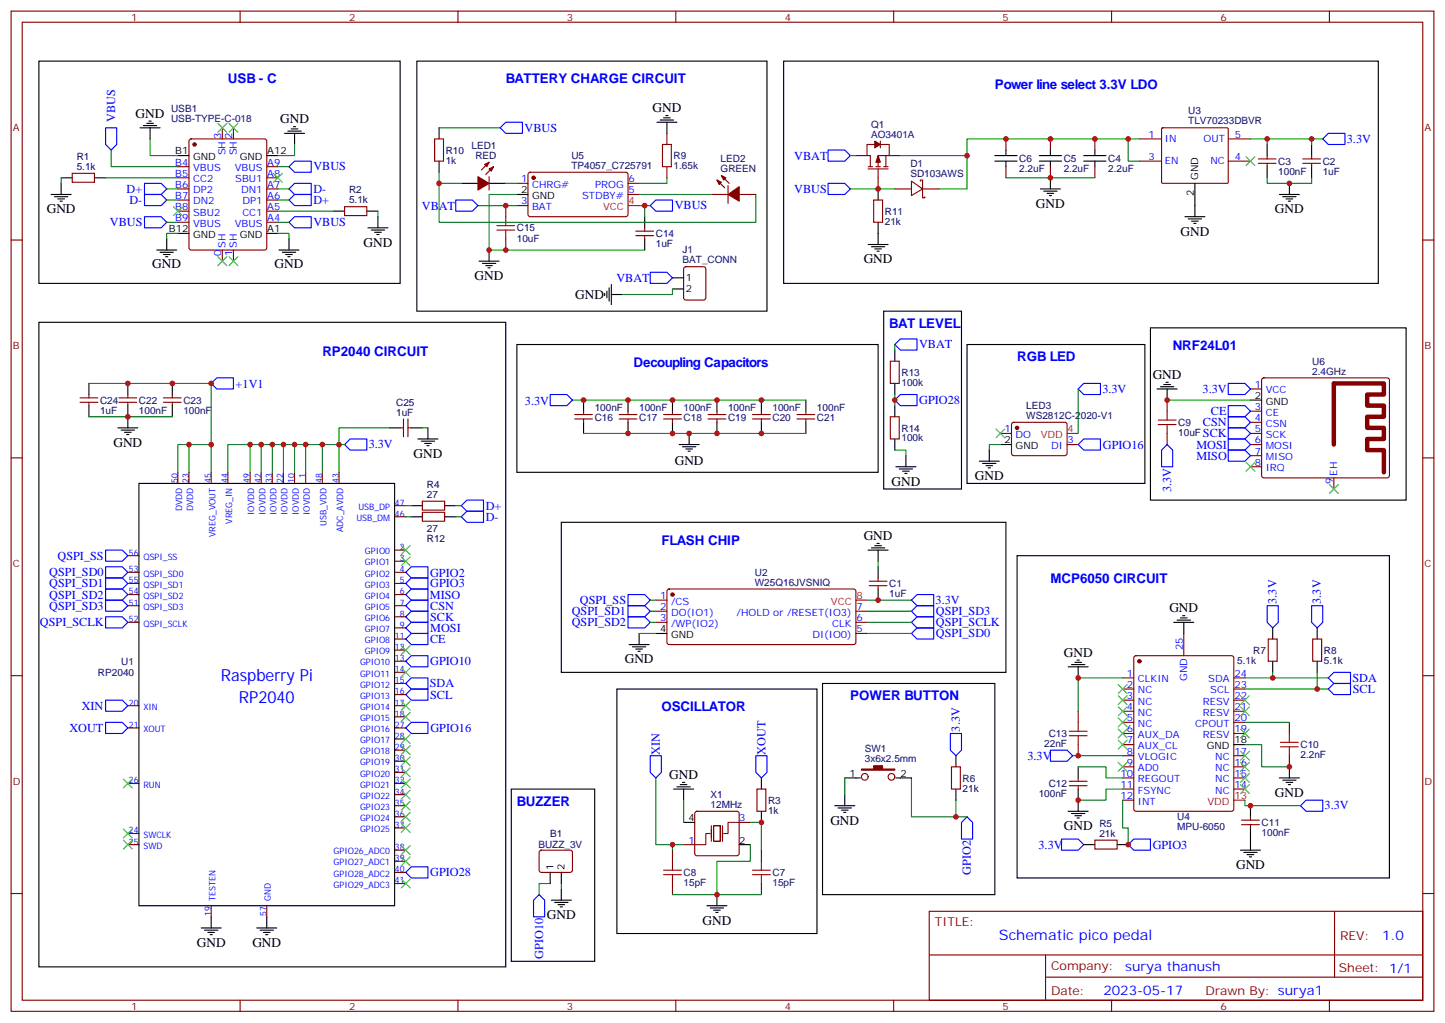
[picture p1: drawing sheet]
<svg xmlns="http://www.w3.org/2000/svg" width="459mm" height="325mm" viewBox="0 0 459 325" stroke-linecap="round" stroke-linejoin="round" font-family="sans-serif">
<g fill="none" stroke="#870000" stroke-width=".35">
<path d="M3.5 3.5h451.6v317.5h-451.6zM7.1 7.1h444.5v310.4h-444.5zM76.2 3.5v3.6M145.3 3.5v3.6M214.5 3.5v3.6M283.6 3.5v3.6M352.8 3.5v3.6M421.9 3.5v3.6M22.9 55h7.1v2.9h-7.1zM56.4 52.9h3.6M56.4 56.4h3.6M56.4 60h3.6"/>
<path d="M60.2 44.3l.5-.2h23.3l.5 .2 .2 .5v33.9l-.3 .5-.4 .2h-23.3l-.5-.3-.2-.4v-33.9zM70.6 40.6v3.5M74.1 40.6v3.5M84.7 52.9h3.5M84.7 56.4h3.5M84.7 60h3.5M137.9 44.1h2.9v7.1h-2.9zM155.2 51.5l-2.4 2.5M155.2 56.1v4.2M156.6 52.9l-2.4 2.5M164 58.2h3.6M167.8 54.9l.5-.2h30.6l.4 .7v13l-.7 .4-30.6-.1-.4-.6v-12.7z"/>
<path d="M199.3 58.2h3.5M211.7 42.3v3.6M211.7 52.9v3.5M227.5 57.1l2.5 2.5M229 55.7l2.4 2.5M231.1 58.9v5.7M271.6 49.4h3.6M275.5 52.9h1.4M275.5 53.6h6.4M277.6 45.9h-2.4v3.5h1v3.5M278 52.9h1.4M278.7 53.6v6.4"/>
<path d="M279.4 45.9h2.8v3.5M279.4 44.8v2.1M280.5 52.9h1.4M281.2 49.4v3.5M282.2 49.4h-3.5v3.5M282.2 49.4h3.6M284 60h5.3M289.3 57.5l3.5 2.5-3.5 2.1zM292.1 57.5v-.4h.7v2.9M292.8 60v2.8h.7v-.4M292.8 60h5.3M319.3 44.1v3.5"/>
<path d="M319.3 52.9v3.5M333.4 44.1v3.5M333.4 52.9v3.5M347.5 44.1v3.5M347.5 52.9v3.5M361.6 44.1h7.1M361.6 51.2h7.1M368.7 40.7l.3-.1h20.6l.2 .3v17.1l-.3 .2h-20.7l-.1-.3zM389.8 44.1h7.1M389.8 51.2h7.1M399.3 51.9h5.7M399.3 50.4h5.7"/>
<path d="M402.2 49.4v1M402.2 51.9v1M413.5 51.9h5.6M413.5 50.4h5.6M416.3 49.4v1M416.3 51.9v1M3.5 76.2h3.6M56.4 63.5h3.6M56.4 67h3.6M56.4 70.6h3.6M70.6 79.4v3.5M74.1 79.4v3.5"/>
<path d="M84.7 63.5h3.5M84.7 67h3.5M84.7 70.6h3.5M109.4 65.6h7v2.8h-7zM160.5 65.3v3.5M160.5 75.8v3.6M164 65.3h3.6M199.3 61.7h3.5M201.8 74.8h5.6M201.8 73.4h5.6M204.6 72.3v1.1M204.6 74.8v1"/>
<path d="M225.8 61.7h5.3M234.6 61.7h5.3M277.3 63.5h2.8v7.1h-2.8zM451.6 76.2h3.5M217.2 84.9l.5-.2h5.6l.7 .4v9.4l-.4 .7h-5.9l-.7-.4v-9.4zM282.6 114.7h2.8v7h-2.8zM25.4 127.7h5.6M25.4 126.3h5.6M28.2 125.2v1.1M28.2 127.7v1.1M37.7 127.7h5.7M37.7 126.3h5.7"/>
<path d="M40.6 125.2v1.1M40.6 127.7v1.1M51.9 127.7h5.6M51.9 126.3h5.6M54.7 125.2v1.1M54.7 127.7v1.1M127 135.8h1.1M128.1 133v5.6M129.5 133v5.6M129.5 135.8h1M182.4 131.6h5.6M182.4 133h5.6"/>
<path d="M185.2 130.5v1.1M185.2 133v1.1M196.5 131.6h5.6M196.5 133h5.6M199.3 130.5v1.1M199.3 133v1.1M210.6 131.6h5.7M210.6 133h5.7M213.4 130.5v1.1M213.4 133v1.1M224.7 131.6h5.7M224.7 133h5.7"/>
<path d="M227.5 130.5v1.1M227.5 133v1.1M238.8 131.6h5.7M238.8 133h5.7M241.7 130.5v1.1M241.7 133v1.1M252.9 131.6h5.7M252.9 133h5.7M255.8 130.5v1.1M255.8 133v1.1M282.6 132.3h2.8v7h-2.8zM317.5 137.6h3.5"/>
<path d="M321.3 134.3l.4-.2h16.5l.5 .7-.1 9.4-.6 .4h-16.5l-.5-.7v-9.1zM370.4 127v3.5M370.4 137.6v3.5M396.9 123.5h3.5M396.9 130.5h3.5M396.9 134.1h3.5M396.9 137.6h3.5M400.6 120.2l.5-.3h39.2l.5 .3 .2 .5v30.3l-.3 .5-.4 .2h-39.2l-.5-.2-.2-.5v-30.3zM3.5 145.3h3.6M56.4 149.9v3.6M60 149.9v3.6M67 149.9v3.6"/>
<path d="M72.3 149.9v3.6M79.4 149.9v3.6M82.9 149.9v3.6M86.4 149.9v3.6M90 149.9v3.6M93.5 149.9v3.6M97 149.9v3.6M102.3 149.9v3.6M107.6 149.9v3.6M134.1 159.1h7v2.8h-7zM338.7 141.1h3.5M396.9 141.1h3.5"/>
<path d="M396.9 144.6h3.5M396.9 148.2h3.5M423.3 151.7v3.5M451.6 145.3h3.5M40.6 176.4h3.5M125.2 160.5h3.6M125.2 164h3.6M125.2 178.2h3.6M125.2 174.6h3.6M134.1 162.6h7v2.9h-7zM40.6 192.3h3.5M40.6 188.7h3.5"/>
<path d="M40.6 185.2h3.5M40.6 181.7h3.5M40.6 197.6h3.5M125.2 199.3h3.6M125.2 195.8h3.6M125.2 192.3h3.6M125.2 188.7h3.6M125.2 185.2h3.6M125.2 181.7h3.6M208.1 197.6h3.6M208.1 190.5h3.6M208.1 194h3.6"/>
<path d="M211.9 187.2l.5-.2h58.8l.4 .7v16.5l-.7 .4-58.8-.1-.4-.6v-16.2zM271.6 197.6h3.6M271.6 194h3.6M275.9 185.9h5.6M275.9 184.5h5.6M278.7 183.4v1.1M278.7 185.9v1.1M3.5 214.5h3.6M125.2 217h3.6M125.2 213.4h3.6M125.2 209.9h3.6M125.2 206.4h3.6"/>
<path d="M125.2 202.8h3.6M271.6 201.1h3.6M356.3 215.2h3.5M356.3 218.7h3.5M360.1 208.3l.4-.2h30.4l.6 .5 .1 48.2-.5 .7h-30.6l-.6-.4-.1-48.3zM375.7 201.1v7M391.6 215.2h3.5M391.6 218.7h3.5M402.5 202.8h2.8v7.1h-2.8zM416.6 202.8h2.9v7.1h-2.9zM451.6 214.5h3.5M40.6 231.1h3.5"/>
<path d="M40.6 224h3.5M125.2 238.1h3.6M125.2 234.6h3.6M125.2 231.1h3.6M125.2 224h3.6M125.2 227.5h3.6M125.2 220.5h3.6M342.2 225.8v3.5M342.2 236.4v3.5M356.3 222.2h3.5M356.3 225.8h3.5M356.3 229.3h3.5"/>
<path d="M356.3 232.8h3.5M356.3 236.4h3.5M356.3 239.9h3.5M391.6 222.2h3.5M391.6 225.8h3.5M391.6 229.3h3.5M391.6 232.8h3.5M391.6 239.9h3.5M409.2 229.3v3.5M409.2 239.9v3.5M40.6 248.7h3.5M125.2 259.3h3.6"/>
<path d="M125.2 255.8h3.6M125.2 252.2h3.6M125.2 248.7h3.6M125.2 245.2h3.6M125.2 241.7h3.6M220.7 257.7l.5-.2h12.7l.5 .2 .2 .5v12.7l-.2 .5-.5 .2h-12.7l-.5-.2-.2-.5v-12.7zM240.2 250.5h2.9v7h-2.9zM302 243.4h2.8v7.1h-2.8zM339.4 249.4h5.6M339.4 248h5.6M342.2 246.9v1.1M342.2 249.4v1.1"/>
<path d="M356.3 243.4h3.5M356.3 246.9h3.5M356.3 250.5h3.5M356.3 254h3.5M391.6 243.4h3.5M391.6 246.9h3.5M391.6 250.5h3.5M396.9 259.3v1M40.6 268.1h3.5M40.6 264.6h3.5M125.2 276.9h3.6M125.2 273.4h3.6"/>
<path d="M125.2 269.9h3.6M125.2 262.8h3.6M171.3 270.1l.5-.2h9.4l.5 .7-.1 5.9-.6 .4h-9.5l-.4-.7v-5.6zM213.4 269.9v3.5M217 268.1h3.5M234.6 261.1h3.5M241.7 269.9v3.5M347.5 266.7h7v2.8h-7zM394.1 261.8h5.6M394.1 260.3h5.6M396.9 261.8v1M3.5 283.6h3.6"/>
<path d="M67 287.5v3.5M84.7 287.5v3.5M125.2 280.5h3.6M213.4 280.5v3.5M241.7 280.5v3.5M294.9 289.3h156.7v28.2h-156.7zM423.5 289.3l.1 20.9M451.6 283.6h3.5M76.2 317.5v3.5M145.3 317.5v3.5M214.5 317.5v3.5M283.6 317.5v3.5"/>
<path d="M295 303.1h156.4M331.8 310.2h119.6M331.8 303.1v14.1M352.8 317.5v3.5M421.9 317.5v3.5"/>
<circle cx="274.5" cy="246.6" r="1.06"/>
<circle cx="282.9" cy="246.6" r="1.06"/>
</g>
<g fill="none" stroke="#000" stroke-width=".35">
<path d="M12.3 19.4h114.7v70.6h-114.7zM132.3 19.4h111.1v79.4h-111.1zM248.7 19.4h188.7v70.6h-188.7zM45.5 39.9h4.2M46.6 39.2h2.1M47.3 38.5h.7M208.5 38.8h6.3M209.5 38.1h4.3M210.6 37.4h2.1M211.3 36.7h.7M211.7 38.8v3.5M19.4 56.4h3.5"/>
<path d="M19.4 58.2v3.5M30 56.4h3.5M44.4 40.6h6.4M47.6 40.6v3.5M56.4 49.4h3.6M84.7 49.4h3.5M90.3 42.3h6.4M91.4 41.6h4.2M92.4 40.9h2.1M93.1 40.2h.7M93.5 42.3v3.6M139.3 40.6v3.5"/>
<path d="M139.3 51.2v3.5M146.4 58.2h5.3M155.2 58.2h5.3M278.7 60v3.5M315.7 51.2h7.1M315.7 49.4h7.1M319.3 47.6v1.8M319.3 51.2v1.7M329.8 51.2h7.1M329.8 49.4h7.1M330.2 60h6.3M333.4 47.6v1.8"/>
<path d="M333.4 51.2v1.7M333.4 56.4v3.6M344 51.2h7M344 49.4h7M347.5 47.6v1.8M347.5 51.2v1.7M379.2 58.2v10.6M402.2 45.9v3.5M402.2 52.9v3.5M409.2 58.2v3.5M416.3 45.9v3.5M416.3 52.9v3.5"/>
<path d="M16.2 61.7h6.4M17.3 62.4h4.2M18.3 63.1h2.2M19 63.9h.8M49.7 79.4h6.4M52.9 75.8v3.6M56.4 74.1h3.6M84.7 74.1h3.5M88.5 79.4h6.4M91.7 75.8v3.6M105.8 67h3.6M116.4 67h3.5"/>
<path d="M116.8 72.3h6.3M117.8 73h4.3M118.9 73.7h2.1M119.6 74.4h.7M119.9 68.8v3.5M155.2 79.4v3.5M164 61.7h3.6M204.6 68.8v3.5M204.6 75.8v3.6M275.5 77.6h6.4M276.6 78.3h4.2M277.6 79h2.2"/>
<path d="M278.3 79.7h.7M278.7 70.6v7M331.3 60.7h4.2M332.3 61.4h2.1M333 62.1h.7M376.1 68.8h6.3M377.1 69.5h4.3M378.2 70.2h2.1M378.9 70.9h.7M406 61.7h6.4M407.1 62.4h4.2M408.2 63.1h2.1"/>
<path d="M408.9 63.9h.7M50.8 80.1h4.2M51.9 80.8h2.1M52.6 81.5h.7M89.6 80.1h4.2M90.7 80.8h2.1M91.4 81.5h.7M152 82.9h6.4M153.1 83.6h4.2M154.2 84.3h2.1M154.9 85h.7M191.9 93.1v.7"/>
<path d="M192.6 92.4v2.1M193.3 91.4v4.2M194 93.5h3.6M194 90.3v6.4M213.4 88.2h3.6M213.4 91.7h3.6M280.5 98.8h24.7v56.4h-24.7zM12.3 102.3h148.2v204.6h-148.2zM164 109.4h114.7v40.5h-114.7zM284 111.1v3.6M306.9 109.4h56.5v44.1h-56.5zM365.1 104.1h81.2v54.7h-81.2z"/>
<path d="M28.2 121.7v3.5M28.2 128.8v3.5M37.4 135.8h6.3M38.5 136.5h4.2M39.5 137.2h2.1M40.2 137.9h.7M40.6 121.7v3.5M40.6 128.8v7M54.7 121.7v3.5M54.7 128.8v3.5M123.5 135.8h3.5M130.5 135.8h3.6"/>
<path d="M132.6 139.3h6.4M135.8 135.8v3.5M185.2 127v3.5M185.2 134.1v3.5M199.3 127v3.5M199.3 134.1v3.5M213.4 127v3.5M213.4 134.1v3.5M218.7 137.6v3.5M227.5 127v3.5M227.5 134.1v3.5M241.7 127v3.5"/>
<path d="M241.7 134.1v3.5M255.8 127v3.5M255.8 134.1v3.5M284 121.7v3.5M284 128.8v3.5M284 139.3v3.6M367.2 123.5h6.4M368.3 122.8h4.2M369.4 122.1h2.1M370.1 121.4h.7M370.4 123.5v3.5M396.9 127h3.5"/>
<path d="M44.1 153.5h81.1v134h-81.1zM133.7 140.1h4.2M134.8 140.8h2.1M135.5 141.5h.7M215.5 141.1h6.4M216.6 141.8h4.2M217.7 142.5h2.1M218.4 143.2h.7M284.3 148.2h6.4M285.4 148.9h4.2M286.5 149.6h2.1M287.2 150.3h.7"/>
<path d="M287.5 144.6v3.6M310.8 146.4h6.3M311.9 147.1h4.2M312.9 147.8h2.1M313.6 148.5h.7M314 142.9v3.5M317.5 141.1h3.5M130.5 160.5h3.6M130.5 164h3.6M141.1 160.5h3.5M141.1 164h3.5M178.2 165.8h141.1v47.6h-141.1z"/>
<path d="M275.5 174.6h6.4M276.6 173.9h4.2M277.6 173.2h2.2M278.3 172.5h.7M278.7 174.6v3.6M278.7 179.9v3.5M322.8 176.4h118.2v102.3h-118.2zM278.7 187v3.5M372.5 197.6h6.4M373.6 196.8h4.2M374.6 196.1h2.2M375.4 195.4h.7"/>
<path d="M375.7 197.6v3.5M403.9 199.3v3.5M418 199.3v3.5M195.8 218.7h63.5v77.6h-63.5zM199.7 204.6h6.3M200.7 205.3h4.3M201.8 206h2.1M202.5 206.7h.7M202.8 201.1v3.5M208.1 201.1h3.6M261.1 217h54.6v67h-54.6zM339 211.7h6.4"/>
<path d="M340.1 211h4.2M341.1 210.3h2.2M341.8 209.5h.7M342.2 211.7v3.5M403.9 209.9v3.5M418 209.9v3.5M303.4 239.9v3.5M391.6 236.4h3.5M162.3 250.5h26.4v54.7h-26.4zM213.8 250.5h6.3M214.8 249.8h4.3M215.9 249.1h2.1"/>
<path d="M216.6 248.4h.7M217 250.5v3.5M241.7 246.9v3.6M241.7 257.5v3.6M264.9 255.8h6.4M266 256.5h4.2M267.1 257.2h2.1M267.8 257.9h.7M268.1 246.9h4.9M268.1 252.2v3.6M284.3 246.9h5M303.4 250.5v3.5"/>
<path d="M339 257.5h6.4M340.1 258.2h4.2M341.1 258.9h2.2M341.8 259.6h.7M342.2 243.4v3.5M342.2 250.5v7M396.9 255.8v3.5M406 246.9h6.4M407.1 247.6h4.2M408.2 248.4h2.1M408.9 249.1h.7M409.2 243.4v3.5"/>
<path d="M174.6 276.9v3.6M178.2 276.9v3.6M217 261.1h3.5M234.6 268.1h3.5M344 268.1h3.5M354.5 268.1h3.6M393.7 269.9h6.3M394.8 270.6h4.2M395.8 271.3h2.1M396.5 272h.7M396.9 262.8v7.1M63.9 294.6h6.3"/>
<path d="M64.9 295.3h4.2M66 296h2.1M66.7 296.7h.7M67 291v3.6M81.5 294.6h6.3M82.5 295.3h4.3M83.6 296h2.1M84.3 296.7h.7M84.7 291v3.6M175 285.8h6.3M176 286.5h4.3M177.1 287.2h2.1"/>
<path d="M177.8 287.9h.7M178.2 282.2v3.6M224.4 287.5h6.3M225.4 288.2h4.3M226.5 288.9h2.1M227.2 289.6h.7M227.5 284v3.5"/>
</g>
<g fill="#870000" stroke="#870000" stroke-width=".35">
<path d="M151.7 56.1l3.5 2.1-3.5 2.1z"/>
<path d="M155.2 53.6l1.4-.7-.7 1.4z"/>
<path d="M153.8 52.2l1.4-.7-.7 1.4z"/>
<path d="M227.5 57.1l1.5 .8-.8 .7z"/>
<path d="M229 55.7l1.4 .7-.7 .7z"/>
<path d="M231.1 61.7l3.5-2.4v4.6z"/>
<path d="M278.7 49.4l.7 2.1h-1.4z"/>
<path d="M277.6 44.8l1.8 1.1-1.8 1z"/>
<path d="M273.4 244.1h3.9v-1h2.8v1h3.9v.4h-10.6z"/>
<circle cx="213.4" cy="188.7" r=".53"/>
<circle cx="61.7" cy="45.9" r=".53"/>
<circle cx="361.6" cy="209.9" r=".53"/>
<circle cx="169.3" cy="56.4" r=".53"/>
<circle cx="322.8" cy="135.8" r=".53"/>
</g>
<path d="M199.3 65.3h3.5M338.7 137.6h3.5M271.6 190.5h3.6M391.6 254h3.5" fill="none" stroke="#f00" stroke-width=".35"/>
<path d="M225.4 264.6h-1.4v3.5h-3.5M225.8 262.1v5M226.5 262.1h2.1v5h-2.1zM229.3 262.1v5M234.6 261.1h-3.5v3.5h-1.4" fill="none" stroke="#870012" stroke-width=".35"/>
<g fill="none" stroke="#a10000" stroke-width=".35">
<path d="M210.3 45.9h2.8v7h-2.8zM157.7 73h5.6M157.7 71.6h5.6M160.5 68.8v2.8M160.5 73v2.8M367.6 134.8h5.6M367.6 133.3h5.6M370.4 130.5v2.8M370.4 134.8v2.8M339.4 233.5h5.6M339.4 232.1h5.6M342.2 229.3v2.8"/>
<path d="M342.2 233.5v2.9M406.4 235.7h5.6M406.4 237.1h5.6M409.2 232.8v2.9M409.2 237.1v2.8M210.6 277.6h5.7M210.6 276.2h5.7M213.4 273.4v2.8M213.4 277.6v2.9M238.8 277.6h5.7M238.8 276.2h5.7M241.7 273.4v2.8"/>
<path d="M241.7 277.6v2.9"/>
</g>
<g fill="none" stroke="#00f" stroke-width=".35">
<path d="M33.5 40.6h3.5v5.3l-1.7 1.7-1.8-1.7zM45.9 58.2h5.3l1.7 1.8-1.7 1.7h-5.3zM93.5 58.2h5.3v3.5h-5.3l-1.8-1.7zM93.5 51.2h5.3v3.5h-5.3l-1.8-1.8zM158.7 40.6l1.8-1.8h5.3v3.5h-5.3zM262.8 58.2h5.3l1.8 1.8-1.8 1.7h-5.3zM262.8 47.6h5.3l1.8 1.8-1.8 1.8h-5.3zM421.6 42.3h5.3v3.6h-5.3l-1.8-1.8zM45.9 61.7h5.3l1.7 1.8-1.7 1.8h-5.3zM45.9 68.8h5.3l1.7 1.8-1.7 1.7h-5.3zM91.7 70.6l1.8-1.8h5.3v3.5h-5.3zM93.5 61.7h5.3v3.6h-5.3l-1.8-1.8z"/>
<path d="M144.6 63.5h5.3l1.8 1.8-1.8 1.7h-5.3zM208.1 63.5h5.3v3.5h-5.3l-1.7-1.7zM206.4 86.4h5.3l1.7 1.8-1.7 1.8h-5.3zM68.8 119.9h5.3v3.6h-5.3l-1.8-1.8zM284 109.4l1.8-1.8h5.2v3.5h-5.2zM174.6 125.2h5.3l1.8 1.8-1.8 1.8h-5.3zM284 127l1.8-1.8h5.2v3.6h-5.2zM342.2 123.5l1.8-1.8h5.2v3.5h-5.2zM389.8 121.7h5.3l1.8 1.8-1.8 1.7h-5.3zM389.8 128.8h5.3l1.8 1.7-1.8 1.8h-5.3zM389.8 135.8h5.3l1.8 1.8-1.8 1.7h-5.3zM389.8 132.3h5.3l1.8 1.8-1.8 1.7h-5.3z"/>
<path d="M389.8 139.3h5.3l1.8 1.8-1.8 1.8h-5.3zM109.4 141.1l1.7-1.8h5.3v3.6h-5.3zM342.2 141.1l1.8-1.8h5.2v3.6h-5.2zM370.4 141.1l1.8 1.8v5.3h-3.5v-5.3zM389.8 142.9h5.3l1.8 1.7-1.8 1.8h-5.3zM33.5 174.6h5.3l1.8 1.8-1.8 1.8h-5.3zM33.5 179.9h5.3l1.8 1.8-1.8 1.7h-5.3zM146.4 164l1.8-1.7h5.3v3.5h-5.3zM146.4 160.5l1.8-1.7h5.3v3.5h-5.3zM33.5 183.4h5.3l1.8 1.8-1.8 1.8h-5.3zM33.5 187h5.3l1.8 1.7-1.8 1.8h-5.3zM33.5 190.5h5.3l1.8 1.8-1.8 1.7h-5.3z"/>
<path d="M33.5 195.8h5.3l1.8 1.8-1.8 1.7h-5.3zM128.8 188.7l1.7-1.7h5.3v3.5h-5.3zM128.8 192.3l1.7-1.8h5.3v3.5h-5.3zM128.8 195.8l1.7-1.8h5.3v3.6h-5.3zM128.8 199.3l1.7-1.7h5.3v3.5h-5.3zM128.8 181.7l1.7-1.8h5.3v3.5h-5.3zM128.8 185.2l1.7-1.8h5.3v3.6h-5.3zM199.3 188.7h5.3l1.8 1.8-1.8 1.8h-5.3zM199.3 192.3h5.3l1.8 1.7-1.8 1.8h-5.3zM199.3 195.8h5.3l1.8 1.8-1.8 1.7h-5.3zM289.3 194l1.7-1.7h5.3v3.5h-5.3zM291 188.7h5.3v3.6h-5.3l-1.7-1.8z"/>
<path d="M291 195.8h5.3v3.5h-5.3l-1.7-1.7zM402.2 192.3h3.5v5.3l-1.8 1.7-1.7-1.7zM416.3 192.3h3.5v5.3l-1.8 1.7-1.7-1.7zM128.8 217l1.7-1.8h5.3v3.5h-5.3zM128.8 202.8l1.7-1.7h5.3v3.5h-5.3zM128.8 209.9l1.7-1.8h5.3v3.6h-5.3zM289.3 201.1l1.7-1.8h5.3v3.5h-5.3zM421.6 215.2l1.7-1.8h5.3v3.6h-5.3zM421.6 218.7l1.7-1.7h5.3v3.5h-5.3zM33.5 222.2h5.3l1.8 1.8-1.8 1.8h-5.3zM33.5 229.3h5.3l1.8 1.8-1.8 1.7h-5.3zM128.8 220.5l1.7-1.8h5.3v3.5h-5.3z"/>
<path d="M128.8 231.1l1.7-1.8h5.3v3.5h-5.3zM206.4 239.9h3.5v5.3l-1.8 1.7-1.7-1.7zM239.9 239.9h3.5v5.3l-1.7 1.7-1.8-1.7zM301.6 232.8h3.6v5.3l-1.8 1.8-1.8-1.8zM333.4 238.1h5.3l1.7 1.8-1.7 1.8h-5.3zM306.9 259.3l1.8 1.8v5.2h-3.5v-5.2zM412.7 255.8l1.8-1.8h5.3v3.5h-5.3zM130.5 275.2h5.3v3.5h-5.3l-1.7-1.8zM336.9 266.3h5.3l1.8 1.8-1.8 1.8h-5.3zM358.1 268.1l1.7-1.8h5.3v3.6h-5.3zM171.1 284l1.8 1.8v5.2h-3.6v-5.2z"/>
</g>
<g fill="none" stroke="#008700" stroke-width=".35">
<path d="M19.4 56.4v1.8M33.5 56.4h22.9M35.3 47.6v5.3h21.1M47.6 44.1v5.3h8.8M52.9 60h3.5M88.2 60h3.5M88.2 52.9h3.5M93.5 45.9v3.5h-5.3M139.3 54.7v3.5h7.1M139.3 58.2v12.4h100.6v-8.9M139.3 40.6h19.4M160.5 58.2h3.5"/>
<path d="M211.7 56.4v1.8h-8.9M269.9 60h14.1M269.9 49.4h1.7M285.8 49.4h21.1v10.6h-8.8M319.3 56.4h28.2M358.1 44.1v7.1h3.5M361.6 44.1h-54.7v5.3M396.9 44.1h5.3v1.8M402.2 44.1h14.1v1.8M402.2 56.4v1.8h14.1v-1.8M416.3 44.1h3.5M52.9 63.5h3.5"/>
<path d="M52.9 70.6h3.5M56.4 74.1h-3.5v1.7M88.2 74.1h3.5v1.7M88.2 63.5h3.5M88.2 67h17.6M88.2 70.6h3.5M119.9 67v1.8M151.7 65.3h12.3M164 61.7h-8.8v17.7h49.4M202.8 65.3h3.6M202.8 61.7h23M204.6 65.3v3.5"/>
<path d="M213.4 91.7v1.8h-15.8M284 109.4v1.7M28.2 121.7h38.8v19.4M28.2 132.3h26.5M123.5 135.8h-15.9v5.3h1.8M134.1 135.8h1.7M181.7 127h74.1M185.2 137.6h70.6M284 125.2v3.6M342.2 123.5v14.1M370.4 127h26.5M56.4 149.9v-8.8h10.6v8.8"/>
<path d="M60 141.1v8.8M79.4 149.9v-8.8h28.2v8.8M79.4 141.1h-7.1v8.8M82.9 141.1v8.8M86.4 141.1v8.8M90 141.1v8.8M93.5 141.1v8.8M97 141.1v8.8M102.3 141.1v8.8M284 142.9h3.5v1.7M317.5 141.1h-3.5v1.8M128.8 160.5h1.7"/>
<path d="M128.8 164h1.7M144.6 160.5h1.8M144.6 164h1.8M278.7 178.2v1.7M206.4 190.5h1.7M206.4 194h1.7M206.4 197.6h1.7M275.2 190.5h14.1M275.2 194h14.1M275.2 197.6h14.1M202.8 201.1h5.3M275.2 201.1h14.1"/>
<path d="M356.3 215.2h-14.1v10.6M403.9 213.4v1.8h-8.8M403.9 215.2h17.7M418 213.4v5.3h-22.9M418 218.7h3.6M340.4 239.9h15.9M395.1 236.4h5.3v7h8.8M395.1 229.3h14.1M208.1 246.9v21.2h5.3M217 254v7.1M268.1 246.9v5.3M289.3 246.9v12.4h14.1v-5.3"/>
<path d="M303.4 259.3h3.5M342.2 243.4h8.8v3.5h5.3M356.3 250.5h-5.3v3.5h-8.8M356.3 254v8.8h1.8v5.3M395.1 254v1.8h17.6M217 268.1h-3.6v1.8M238.1 261.1h3.6v8.8M238.1 268.1v5.3h-10.6v10.6M174.6 280.5h-3.5v3.5M178.2 280.5v1.7M213.4 284h28.3"/>
</g>
<g fill="none" stroke="#3c3" stroke-width=".35">
<path d="M69.1 39.2l2.9 2.8M72 39.2l-2.9 2.8M72.7 39.2l2.8 2.8M75.5 39.2l-2.8 2.8M86.8 55l2.8 2.9M89.6 55l-2.8 2.9M395.5 49.7l2.8 2.9M398.3 49.7l-2.8 2.9M55 65.6l2.9 2.8M57.9 65.6l-2.9 2.8M69.1 81.5l2.9 2.8M72 81.5l-2.9 2.8"/>
<path d="M72.7 81.5l2.8 2.8M75.5 81.5l-2.8 2.8M316.1 136.2l2.8 2.8M318.9 136.2l-2.8 2.8M395.5 146.8l2.8 2.8M398.3 146.8l-2.8 2.8M421.9 153.8l2.8 2.8M424.7 153.8l-2.8 2.8M127.4 173.2l2.8 2.8M127.4 176.7l2.8 2.9M130.2 173.2l-2.8 2.8M130.2 176.7l-2.8 2.9"/>
<path d="M127.4 205l2.8 2.8M127.4 212l2.8 2.8M130.2 205l-2.8 2.8M130.2 212l-2.8 2.8M354.9 217.3l2.8 2.8M357.7 217.3l-2.8 2.8M127.4 222.6l2.8 2.8M127.4 226.1l2.8 2.9M127.4 233.2l2.8 2.8M127.4 236.7l2.8 2.8M130.2 222.6l-2.8 2.8M130.2 226.1l-2.8 2.9"/>
<path d="M130.2 233.2l-2.8 2.8M130.2 236.7l-2.8 2.8M354.9 220.8l2.8 2.9M354.9 224.4l2.8 2.8M354.9 227.9l2.8 2.8M354.9 231.4l2.8 2.8M354.9 234.9l2.8 2.9M357.7 220.8l-2.8 2.9M357.7 224.4l-2.8 2.8M357.7 227.9l-2.8 2.8M357.7 231.4l-2.8 2.8M357.7 234.9l-2.8 2.9"/>
<path d="M393.7 238.5l2.8 2.8M393.7 231.4l2.8 2.8M393.7 224.4l2.8 2.8M393.7 220.8l2.8 2.9M396.5 238.5l-2.8 2.8M396.5 231.4l-2.8 2.8M396.5 224.4l-2.8 2.8M396.5 220.8l-2.8 2.9M39.2 247.3l2.8 2.8M42 247.3l-2.8 2.8M127.4 240.2l2.8 2.9M127.4 243.8l2.8 2.8"/>
<path d="M127.4 247.3l2.8 2.8M127.4 250.8l2.8 2.8M127.4 254.4l2.8 2.8M127.4 257.9l2.8 2.8M130.2 240.2l-2.8 2.9M130.2 243.8l-2.8 2.8M130.2 247.3l-2.8 2.8M130.2 250.8l-2.8 2.8M130.2 254.4l-2.8 2.8M130.2 257.9l-2.8 2.8M354.9 242l2.8 2.8M357.7 242l-2.8 2.8"/>
<path d="M393.7 249.1l2.8 2.8M393.7 245.5l2.8 2.9M393.7 242l2.8 2.8M396.5 249.1l-2.8 2.8M396.5 245.5l-2.8 2.9M396.5 242l-2.8 2.8M39.2 263.2l2.8 2.8M39.2 266.7l2.8 2.8M42 263.2l-2.8 2.8M42 266.7l-2.8 2.8M127.4 261.4l2.8 2.8M127.4 268.5l2.8 2.8"/>
<path d="M127.4 272l2.8 2.8M127.4 279l2.8 2.9M130.2 261.4l-2.8 2.8M130.2 268.5l-2.8 2.8M130.2 272l-2.8 2.8M130.2 279l-2.8 2.9"/>
</g>
<path d="M423.3 141.1v-19.4h15.9v3.5h-5.3v3.6h5.3v3.5h-5.3v3.5h5.3v3.5h-5.3v3.6h5.3v7" fill="none" stroke="#870000" stroke-width="1.4"/>
<g fill="#c00">
<circle cx="139.3" cy="58.2" r=".88"/>
<circle cx="155.2" cy="79.4" r=".88"/>
<circle cx="204.6" cy="65.3" r=".88"/>
<circle cx="160.5" cy="79.4" r=".88"/>
<circle cx="160.5" cy="65.3" r=".88"/>
<circle cx="227.5" cy="284" r=".88"/>
<circle cx="241.7" cy="261.1" r=".88"/>
<circle cx="213.4" cy="268.1" r=".88"/>
<circle cx="278.7" cy="190.5" r=".88"/>
<circle cx="396.9" cy="255.8" r=".88"/>
<circle cx="342.2" cy="254" r=".88"/>
<circle cx="342.2" cy="215.2" r=".88"/>
<circle cx="342.2" cy="239.9" r=".88"/>
<circle cx="403.9" cy="215.2" r=".88"/>
<circle cx="418" cy="218.7" r=".88"/>
<circle cx="409.2" cy="243.4" r=".88"/>
<circle cx="333.4" cy="56.4" r=".88"/>
<circle cx="402.2" cy="44.1" r=".88"/>
<circle cx="409.2" cy="58.2" r=".88"/>
<circle cx="416.3" cy="44.1" r=".88"/>
<circle cx="278.7" cy="60" r=".88"/>
<circle cx="199.3" cy="127" r=".88"/>
<circle cx="213.4" cy="127" r=".88"/>
<circle cx="227.5" cy="127" r=".88"/>
<circle cx="241.7" cy="127" r=".88"/>
<circle cx="199.3" cy="137.6" r=".88"/>
<circle cx="213.4" cy="137.6" r=".88"/>
<circle cx="227.5" cy="137.6" r=".88"/>
<circle cx="241.7" cy="137.6" r=".88"/>
<circle cx="218.7" cy="137.6" r=".88"/>
<circle cx="102.3" cy="141.1" r=".88"/>
<circle cx="97" cy="141.1" r=".88"/>
<circle cx="93.5" cy="141.1" r=".88"/>
<circle cx="90" cy="141.1" r=".88"/>
<circle cx="86.4" cy="141.1" r=".88"/>
<circle cx="82.9" cy="141.1" r=".88"/>
<circle cx="107.6" cy="141.1" r=".88"/>
<circle cx="79.4" cy="141.1" r=".88"/>
<circle cx="60" cy="141.1" r=".88"/>
<circle cx="67" cy="141.1" r=".88"/>
<circle cx="54.7" cy="121.7" r=".88"/>
<circle cx="40.6" cy="121.7" r=".88"/>
<circle cx="40.6" cy="132.3" r=".88"/>
<circle cx="67" cy="121.7" r=".88"/>
<circle cx="185.2" cy="127" r=".88"/>
<circle cx="284" cy="127" r=".88"/>
<circle cx="370.4" cy="127" r=".88"/>
<circle cx="306.9" cy="49.4" r=".88"/>
<circle cx="358.1" cy="44.1" r=".88"/>
<circle cx="347.5" cy="44.1" r=".88"/>
<circle cx="333.4" cy="44.1" r=".88"/>
<circle cx="319.3" cy="44.1" r=".88"/>
<circle cx="358.1" cy="268.1" r=".88"/>
<circle cx="303.4" cy="259.3" r=".88"/>
</g>
<g font-size="5.3" fill="#00f">
<text x="70" y="216.1">Raspberry Pi</text>
<text x="75.8" y="223.1">RP2040</text>
</g>
<text font-size="4.6" fill="#00f" x="317" y="298.3">Schematic pico pedal</text>
<g font-size="4.2" fill="#00f">
<text x="72.3" y="26.5">USB - C</text>
<text x="160.5" y="26.5">BATTERY CHARGE CIRCUIT</text>
<text x="315.7" y="28.2">Power line select 3.3V LDO</text>
<text x="282.2" y="104.1">BAT LEVEL</text>
<text x="102.3" y="112.9">RP2040 CIRCUIT</text>
<text x="372.2" y="111.1">NRF24L01</text>
<text x="201.1" y="116.4">Decoupling Capacitors</text>
<text x="322.8" y="114.7">RGB LED</text>
<text x="209.9" y="172.9">FLASH CHIP</text>
<text x="333.4" y="185.2">MCP6050 CIRCUIT</text>
<text x="209.9" y="225.8">OSCILLATOR</text>
<text x="269.9" y="222.2">POWER BUTTON</text>
<text x="164" y="255.8">BUZZER</text>
<text x="438.7" y="298.5">1.0</text>
<text x="357.1" y="308.1">surya thanush</text>
<text x="350.2" y="315.9">2023-05-17</text>
</g>
<g font-size="4.2">
<text x="207.1" y="35.6">GND</text>
<text x="43" y="37.4">GND</text>
<text x="88.9" y="39.2">GND</text>
<text x="328.8" y="66">GND</text>
<text x="14.8" y="67.7">GND</text>
<text x="404.6" y="67.7">GND</text>
<text x="374.7" y="74.8">GND</text>
<text x="115.4" y="78.3">GND</text>
<text x="274.1" y="83.6">GND</text>
<text x="48.3" y="85">GND</text>
<text x="87.1" y="85">GND</text>
<text x="150.6" y="89">GND</text>
<text x="182.6" y="94.9">GND</text>
<text x="365.8" y="120.3">GND</text>
<text x="36" y="141.9">GND</text>
<text x="131.2" y="145.4">GND</text>
<text x="214.1" y="147.5">GND</text>
<text x="282.9" y="154.2">GND</text>
<text x="309.4" y="152.5">GND</text>
<text x="274.1" y="171.4">GND</text>
<text x="371.1" y="194.4">GND</text>
<text x="337.6" y="208.5">GND</text>
<text x="198.3" y="210.6">GND</text>
<text x="212.4" y="247.3">GND</text>
<text x="404.6" y="252.9">GND</text>
<text x="263.5" y="261.8">GND</text>
<text x="337.6" y="263.5">GND</text>
<text x="392.3" y="275.9">GND</text>
<text x="173.6" y="291.7">GND</text>
<text x="223" y="293.6">GND</text>
<text x="62.4" y="300.6">GND</text>
<text x="80.1" y="300.6">GND</text>
</g>
<g font-size="3.9" fill="#00f">
<text x="36.5" y="38.6" transform="rotate(-90 36.5 38.6)">VBUS</text>
<text x="166.5" y="41.8">VBUS</text>
<text x="427.5" y="45.3">3.3V</text>
<text x="252.1" y="50.6">VBAT</text>
<text x="99.5" y="54.1">VBUS</text>
<text x="40.2" y="61.2">D+</text>
<text x="41.1" y="64.8">D-</text>
<text x="99.5" y="61.2">D-</text>
<text x="99.5" y="64.7">D+</text>
<text x="252.1" y="61.2">VBUS</text>
<text x="34.9" y="71.8">VBUS</text>
<text x="99.5" y="71.7">VBUS</text>
<text x="133.9" y="66.5">VBAT</text>
<text x="214.1" y="66.5">VBUS</text>
<text x="195.6" y="89.4">VBAT</text>
<text x="291.7" y="110.6">VBAT</text>
<text x="74.8" y="123.1">+1V1</text>
<text x="349.9" y="124.7">3.3V</text>
<text x="381.7" y="124.8">3.3V</text>
<text x="166.6" y="128.5">3.3V</text>
<text x="291.8" y="128.3">GPIO28</text>
<text x="384.3" y="131.8">CE</text>
<text x="381.8" y="135.3">CSN</text>
<text x="117" y="142.3">3.3V</text>
<text x="350" y="142.4">GPIO16</text>
<text x="379.7" y="142.4">MOSI</text>
<text x="381.8" y="138.8">SCK</text>
<text x="379.7" y="145.9">MISO</text>
<text x="154.2" y="161.8">D+</text>
<text x="371.7" y="156.3" transform="rotate(-90 371.7 156.3)">3.3V</text>
<text x="154.2" y="165.3">D-</text>
<text x="18.3" y="177.6">QSPI_SS</text>
<text x="15.7" y="182.9">QSPI_SD0</text>
<text x="136.5" y="183">GPIO2</text>
<text x="15.7" y="186.5">QSPI_SD1</text>
<text x="15.7" y="190">QSPI_SD2</text>
<text x="136.4" y="190">MISO</text>
<text x="136.5" y="186.5">GPIO3</text>
<text x="184.1" y="191.8">QSPI_SS</text>
<text x="296.9" y="191.7">3.3V</text>
<text x="405.1" y="191.7" transform="rotate(-90 405.1 191.7)">3.3V</text>
<text x="419.2" y="191.7" transform="rotate(-90 419.2 191.7)">3.3V</text>
<text x="15.7" y="193.5">QSPI_SD3</text>
<text x="136.5" y="193.6">CSN</text>
<text x="136.5" y="197.1">SCK</text>
<text x="181.5" y="195.3">QSPI_SD1</text>
<text x="297" y="195.3">QSPI_SD3</text>
<text x="12.7" y="198.8">QSPI_SCLK</text>
<text x="136.5" y="200.6">MOSI</text>
<text x="181.5" y="198.8">QSPI_SD2</text>
<text x="297" y="198.8">QSPI_SCLK</text>
<text x="297" y="202.3">QSPI_SD0</text>
<text x="136.5" y="204.2">CE</text>
<text x="136.5" y="211.2">GPIO10</text>
<text x="136.4" y="218.2">SDA</text>
<text x="136.5" y="221.7">SCL</text>
<text x="429.2" y="216.4">SDA</text>
<text x="429.3" y="219.9">SCL</text>
<text x="25.9" y="225.3">XIN</text>
<text x="22.1" y="232.3">XOUT</text>
<text x="136.6" y="232.4">GPIO16</text>
<text x="304.6" y="232.2" transform="rotate(-90 304.6 232.2)">3.3V</text>
<text x="209.4" y="239.5" transform="rotate(-90 209.4 239.5)">XIN</text>
<text x="243" y="239.5" transform="rotate(-90 243 239.5)">XOUT</text>
<text x="326.1" y="241.1">3.3V</text>
<text x="420.4" y="257">3.3V</text>
<text x="329.6" y="269.3">3.3V</text>
<text x="365.8" y="269.4">GPIO3</text>
<text x="136.5" y="278.2">GPIO28</text>
<text x="308.1" y="277.7" transform="rotate(-90 308.1 277.7)">GPIO2</text>
<text x="172.4" y="304.3" transform="rotate(-90 172.4 304.3)">GPIO10</text>
</g>
<g font-size="3.9" fill="#800">
<text x="296.7" y="293.9">TITLE:</text>
<text x="425.3" y="298.5">REV:</text>
<text x="333.6" y="308.1">Company:</text>
<text x="425" y="308.7">Sheet: 1/1</text>
<text x="333.6" y="315.7">Date:</text>
<text x="382.6" y="315.8">Drawn By: surya1</text>
</g>
<g font-size="3.2" fill="#800">
<text x="41.6" y="6.5">1</text>
<text x="110.8" y="6.5">2</text>
<text x="179.9" y="6.5">3</text>
<text x="249.1" y="6.5">4</text>
<text x="318.2" y="6.5">5</text>
<text x="387.3" y="6.5">6</text>
<text x="4.1" y="41.6">A</text>
<text x="452.1" y="41.6">A</text>
<text x="4.1" y="110.8">B</text>
<text x="452.1" y="110.8">B</text>
<text x="4.1" y="179.9">C</text>
<text x="452.1" y="179.9">C</text>
<text x="4.1" y="249.1">D</text>
<text x="452.1" y="249.1">D</text>
<text x="41.6" y="320.5">1</text>
<text x="110.8" y="320.5">2</text>
<text x="179.9" y="320.5">3</text>
<text x="249.1" y="320.5">4</text>
<text x="318.2" y="320.5">5</text>
<text x="387.3" y="320.5">6</text>
</g>
<g font-size="3.2" fill="#000080">
<text x="54.3" y="35.6">USB1</text>
<text x="54.3" y="38.8">USB-TYPE-C-018</text>
<text x="276.5" y="40.5">Q1</text>
<text x="377.1" y="39.5">TLV70233DBVR</text>
<text x="377.1" y="36.3">U3</text>
<text x="149.6" y="47.2">LED1</text>
<text x="276.5" y="43.7">AO3401A</text>
<text x="24.4" y="54">5.1k</text>
<text x="24.4" y="50.8">R1</text>
<text x="141.5" y="51.9">1k</text>
<text x="141.5" y="48.8">R10</text>
<text x="150.9" y="50.4">RED</text>
<text x="181.3" y="53.6">TP4057_C725791</text>
<text x="181.3" y="50.4">U5</text>
<text x="213.8" y="53.7">1.65k</text>
<text x="213.8" y="50.5">R9</text>
<text x="228.7" y="51.5">LED2</text>
<text x="288.9" y="52.9">D1</text>
<text x="323.5" y="51.4">C6</text>
<text x="337.6" y="51.4">C5</text>
<text x="351.7" y="51.4">C4</text>
<text x="405.7" y="52.3">C3</text>
<text x="419.8" y="52.3">C2</text>
<text x="228.7" y="54.7">GREEN</text>
<text x="288.9" y="56.1">SD103AWS</text>
<text x="323.5" y="54.6">2.2uF</text>
<text x="337.6" y="54.6">2.2uF</text>
<text x="351.7" y="54.6">2.2uF</text>
<text x="405.7" y="55.5">100nF</text>
<text x="419.8" y="55.5">1uF</text>
<text x="110.8" y="64.6">5.1k</text>
<text x="110.8" y="61.4">R2</text>
<text x="280.8" y="71.4">21k</text>
<text x="280.8" y="68.2">R11</text>
<text x="164" y="76.7">10uF</text>
<text x="164" y="73.5">C15</text>
<text x="208.1" y="75.2">C14</text>
<text x="208.1" y="78.4">1uF</text>
<text x="216.6" y="83.6">BAT_CONN</text>
<text x="216.6" y="80.4">J1</text>
<text x="286.1" y="119.4">R13</text>
<text x="416.5" y="118.9">2.4GHz</text>
<text x="416.5" y="115.7">U6</text>
<text x="286.1" y="122.5">100k</text>
<text x="31.7" y="131.3">1uF</text>
<text x="31.8" y="128.1">C24</text>
<text x="44.1" y="131.3">100nF</text>
<text x="44.1" y="128.1">C22</text>
<text x="58.2" y="131.3">100nF</text>
<text x="58.2" y="128.1">C23</text>
<text x="125.7" y="131.9">1uF</text>
<text x="125.7" y="128.8">C25</text>
<text x="188.7" y="130.4">100nF</text>
<text x="202.8" y="130.4">100nF</text>
<text x="217" y="130.4">100nF</text>
<text x="231.1" y="130.4">100nF</text>
<text x="245.2" y="130.4">100nF</text>
<text x="259.3" y="130.4">100nF</text>
<text x="325.7" y="129.8">LED3</text>
<text x="188.7" y="133.6">C16</text>
<text x="202.9" y="133.6">C17</text>
<text x="217" y="133.6">C18</text>
<text x="231.1" y="133.6">C19</text>
<text x="245.2" y="133.6">C20</text>
<text x="259.3" y="133.6">C21</text>
<text x="286.1" y="137">R14</text>
<text x="325.7" y="133">WS2812C-2020-V1</text>
<text x="373.9" y="135.2">C9</text>
<text x="286.1" y="140.1">100k</text>
<text x="373.9" y="138.4">10uF</text>
<text x="135.5" y="154.9">R4</text>
<text x="135.5" y="158">27</text>
<text x="135.5" y="169">27</text>
<text x="135.5" y="172.2">R12</text>
<text x="239.5" y="185.9">W25Q16JVSNIQ</text>
<text x="239.6" y="182.7">U2</text>
<text x="282.2" y="189.5">1uF</text>
<text x="282.2" y="186.4">C1</text>
<text x="397.8" y="207.5">R7</text>
<text x="420.2" y="207.5">R8</text>
<text x="31.1" y="214.6">RP2040</text>
<text x="38.5" y="211">U1</text>
<text x="392.6" y="210.7">5.1k</text>
<text x="420.2" y="210.7">5.1k</text>
<text x="332.8" y="233.9">C13</text>
<text x="274.5" y="238.8">SW1</text>
<text x="331.4" y="237.1">22nF</text>
<text x="412.8" y="237.5">C10</text>
<text x="274.5" y="242">3x6x2.5mm</text>
<text x="412.7" y="240.7">2.2nF</text>
<text x="305.5" y="251.3">21k</text>
<text x="305.5" y="248.1">R6</text>
<text x="332.8" y="249.9">C12</text>
<text x="225.5" y="256.5">12MHz</text>
<text x="225.5" y="253.3">X1</text>
<text x="243.8" y="255.2">R3</text>
<text x="329.7" y="253">100nF</text>
<text x="243.8" y="258.3">1k</text>
<text x="348.9" y="262.5">R5</text>
<text x="373.6" y="263.5">MPU-6050</text>
<text x="373.6" y="260.3">U4</text>
<text x="400.4" y="262.2">C11</text>
<text x="170.9" y="269.2">BUZZ_3V</text>
<text x="174.7" y="265.6">B1</text>
<text x="348.9" y="265.6">21k</text>
<text x="400.4" y="265.4">100nF</text>
<text x="217" y="281.2">15pF</text>
<text x="217" y="278">C8</text>
<text x="245.2" y="281.2">15pF</text>
<text x="245.2" y="278">C7</text>
</g>
<g font-size="3.2" fill="#00f">
<text x="70.2" y="44.1" transform="rotate(-90 70.2 44.1)">3</text>
<text x="73.7" y="44.1" transform="rotate(-90 73.7 44.1)">2</text>
<text x="364.5" y="43.7">1</text>
<text x="369.7" y="45.2">IN</text>
<text x="382" y="45.2">OUT</text>
<text x="391.9" y="43.7">5</text>
<text x="55.6" y="52.6">B4</text>
<text x="71.6" y="49.4" transform="rotate(-90 71.6 49.4)">SH</text>
<text x="75.1" y="49.4" transform="rotate(-90 75.1 49.4)">SH</text>
<text x="84.8" y="52.6">A9</text>
<text x="364.5" y="50.8">3</text>
<text x="369.7" y="52.2">EN</text>
<text x="384.2" y="52.2">NC</text>
<text x="391.9" y="50.8">4</text>
<text x="55.6" y="56.1">B5</text>
<text x="55.6" y="59.6">B6</text>
<text x="61.3" y="54.3">VBUS</text>
<text x="61.3" y="57.9">CC2</text>
<text x="74.5" y="54.3">VBUS</text>
<text x="74.7" y="57.9">SBU1</text>
<text x="84.8" y="59.6">A7</text>
<text x="84.8" y="56.1">A8</text>
<text x="165.4" y="57.9">1</text>
<text x="168.9" y="59.6">CHRG#</text>
<text x="188.9" y="59.6">PROG</text>
<text x="199.5" y="57.9">6</text>
<text x="55.6" y="63.1">B7</text>
<text x="61.3" y="61.4">DP2</text>
<text x="61.3" y="64.9">DN2</text>
<text x="76.5" y="61.4">DN1</text>
<text x="77" y="64.9">DP1</text>
<text x="84.8" y="63.1">A6</text>
<text x="165.4" y="64.9">3</text>
<text x="184.7" y="63.1">STDBY#</text>
<text x="199.5" y="61.4">5</text>
<text x="55.6" y="66.7">B8</text>
<text x="55.6" y="70.2">B9</text>
<text x="61.3" y="68.4">SBU2</text>
<text x="61.3" y="72">VBUS</text>
<text x="74.5" y="72">VBUS</text>
<text x="76.9" y="68.4">CC1</text>
<text x="84.8" y="70.2">A4</text>
<text x="84.8" y="66.7">A5</text>
<text x="168.9" y="66.7">BAT</text>
<text x="70.2" y="81.4" transform="rotate(-90 70.2 81.4)">0</text>
<text x="71.6" y="78.7" transform="rotate(-90 71.6 78.7)">SH</text>
<text x="73.7" y="81.4" transform="rotate(-90 73.7 81.4)">1</text>
<text x="75.1" y="78.7" transform="rotate(-90 75.1 78.7)">SH</text>
<text x="398.2" y="123.1">1</text>
<text x="401.7" y="124.9">VCC</text>
<text x="398.2" y="130.2">3</text>
<text x="401.7" y="131.9">CE</text>
<text x="318.8" y="137.2">1</text>
<text x="398.2" y="133.7">4</text>
<text x="398.2" y="137.2">5</text>
<text x="401.7" y="135.5">CSN</text>
<text x="322.3" y="139">DO</text>
<text x="333.6" y="142.5">DI</text>
<text x="338.8" y="140.8">3</text>
<text x="398.2" y="140.8">6</text>
<text x="401.7" y="139">SCK</text>
<text x="401.7" y="142.5">MOSI</text>
<text x="398.2" y="144.3">7</text>
<text x="398.2" y="147.8">8</text>
<text x="401.7" y="146">MISO</text>
<text x="401.7" y="149.6">IRQ</text>
<text x="423" y="153.7" transform="rotate(-90 423 153.7)">9</text>
<text x="424.4" y="151" transform="rotate(-90 424.4 151)">EH</text>
<text x="209.5" y="190.1">1</text>
<text x="213" y="191.9">/CS</text>
<text x="209.5" y="193.7">2</text>
<text x="209.5" y="197.2">3</text>
<text x="213" y="195.4">DO(IO1)</text>
<text x="233.8" y="195.4">/HOLD or /RESET(IO3)</text>
<text x="271.8" y="197.2">6</text>
<text x="271.8" y="193.7">7</text>
<text x="213" y="199">/WP(IO2)</text>
<text x="257.8" y="202.5">DI(IO0)</text>
<text x="264.2" y="199">CLK</text>
<text x="271.8" y="200.7">5</text>
<text x="375.4" y="206.4" transform="rotate(-90 375.4 206.4)">25</text>
<text x="357.6" y="214.8">1</text>
<text x="391.8" y="214.8">24</text>
<text x="357.6" y="218.4">2</text>
<text x="357.6" y="221.9">3</text>
<text x="361.1" y="216.6">CLKIN</text>
<text x="361.1" y="220.1">NC</text>
<text x="376.8" y="216.1" transform="rotate(-90 376.8 216.1)">GND</text>
<text x="383.5" y="216.6">SDA</text>
<text x="384.1" y="220.1">SCL</text>
<text x="391.8" y="221.9">22</text>
<text x="391.8" y="218.4">23</text>
<text x="357.6" y="225.4">4</text>
<text x="361.1" y="223.7">NC</text>
<text x="361.1" y="227.2">NC</text>
<text x="381.7" y="227.2">RESV</text>
<text x="381.7" y="223.7">RESV</text>
<text x="391.8" y="225.4">21</text>
<text x="357.6" y="229">5</text>
<text x="357.6" y="232.5">6</text>
<text x="361.1" y="230.7">NC</text>
<text x="379.4" y="230.7">CPOUT</text>
<text x="391.8" y="232.5">19</text>
<text x="391.8" y="229">20</text>
<text x="357.6" y="236">7</text>
<text x="357.6" y="239.5">8</text>
<text x="361.1" y="234.2">AUX_DA</text>
<text x="361.1" y="237.8">AUX_CL</text>
<text x="381.7" y="234.2">RESV</text>
<text x="391.8" y="239.5">17</text>
<text x="357.6" y="243.1">9</text>
<text x="361.1" y="241.3">VLOGIC</text>
<text x="361.1" y="244.8">AD0</text>
<text x="385.7" y="244.8">NC</text>
<text x="385.7" y="241.3">NC</text>
<text x="391.8" y="243.1">16</text>
<text x="355.6" y="246.6">10</text>
<text x="355.6" y="250.1">11</text>
<text x="361.1" y="248.4">REGOUT</text>
<text x="361.1" y="251.9">FSYNC</text>
<text x="385.7" y="251.9">NC</text>
<text x="385.7" y="248.4">NC</text>
<text x="391.8" y="250.1">14</text>
<text x="391.8" y="246.6">15</text>
<text x="355.6" y="253.6">12</text>
<text x="361.1" y="255.4">INT</text>
<text x="234.6" y="260.7">3</text>
<text x="218.5" y="267.8">1</text>
</g>
<g font-size="3.2">
<text x="55.6" y="49">B1</text>
<text x="61.3" y="50.8">GND</text>
<text x="76.1" y="50.8">GND</text>
<text x="84.8" y="49">A12</text>
<text x="380.3" y="57.1" transform="rotate(-90 380.3 57.1)">GND</text>
<text x="165.4" y="61.4">2</text>
<text x="168.9" y="63.1">GND</text>
<text x="378.9" y="62.3" transform="rotate(-90 378.9 62.3)">2</text>
<text x="53.6" y="73.7">B12</text>
<text x="61.3" y="75.5">GND</text>
<text x="76.1" y="75.5">GND</text>
<text x="84.8" y="73.7">A1</text>
<text x="217.7" y="89.3">1</text>
<text x="217.7" y="92.8">2</text>
<text x="398.2" y="126.6">2</text>
<text x="401.7" y="128.4">GND</text>
<text x="318.8" y="140.8">2</text>
<text x="322.3" y="142.5">GND</text>
<text x="209.5" y="200.7">4</text>
<text x="213" y="202.5">GND</text>
<text x="383" y="237.8">GND</text>
<text x="391.8" y="236">18</text>
<text x="269.6" y="246.6">1</text>
<text x="285.8" y="246.6">2</text>
<text x="218.5" y="260.7">4</text>
<text x="234.6" y="267.8">2</text>
<text x="175.7" y="276.2" transform="rotate(-90 175.7 276.2)">1</text>
<text x="179.2" y="276.2" transform="rotate(-90 179.2 276.2)">2</text>
</g>
<g font-size="3.2" fill="#f00">
<text x="199.5" y="64.9">4</text>
<text x="191.4" y="66.7">VCC</text>
<text x="338.8" y="137.2">4</text>
<text x="330.3" y="139">VDD</text>
<text x="263.7" y="191.9">VCC</text>
<text x="271.8" y="190.1">8</text>
<text x="383.2" y="255.4">VDD</text>
<text x="391.8" y="253.6">13</text>
</g>
<g font-size="2.8" fill="#00f">
<text x="56.4" y="153.4" transform="rotate(-90 56.4 153.4)">50</text>
<text x="59.9" y="153.4" transform="rotate(-90 59.9 153.4)">23</text>
<text x="67" y="153.4" transform="rotate(-90 67 153.4)">45</text>
<text x="72.3" y="153.4" transform="rotate(-90 72.3 153.4)">44</text>
<text x="79.3" y="153.4" transform="rotate(-90 79.3 153.4)">49</text>
<text x="82.9" y="153.4" transform="rotate(-90 82.9 153.4)">42</text>
<text x="86.4" y="153.4" transform="rotate(-90 86.4 153.4)">33</text>
<text x="89.9" y="153.4" transform="rotate(-90 89.9 153.4)">22</text>
<text x="93.5" y="153.4" transform="rotate(-90 93.5 153.4)">10</text>
<text x="97" y="151.8" transform="rotate(-90 97 151.8)">1</text>
<text x="102.3" y="153.4" transform="rotate(-90 102.3 153.4)">48</text>
<text x="107.6" y="153.4" transform="rotate(-90 107.6 153.4)">43</text>
<text x="113.7" y="161.8">USB_DP</text>
<text x="125.3" y="160.5">47</text>
<text x="57.8" y="162.3" transform="rotate(-90 57.8 162.3)">DVDD</text>
<text x="61.3" y="162.3" transform="rotate(-90 61.3 162.3)">DVDD</text>
<text x="73.6" y="166.2" transform="rotate(-90 73.6 166.2)">VREG_IN</text>
<text x="80.7" y="163.4" transform="rotate(-90 80.7 163.4)">IOVDD</text>
<text x="84.2" y="163.4" transform="rotate(-90 84.2 163.4)">IOVDD</text>
<text x="87.8" y="163.4" transform="rotate(-90 87.8 163.4)">IOVDD</text>
<text x="91.3" y="163.4" transform="rotate(-90 91.3 163.4)">IOVDD</text>
<text x="94.8" y="163.4" transform="rotate(-90 94.8 163.4)">IOVDD</text>
<text x="98.3" y="163.4" transform="rotate(-90 98.3 163.4)">IOVDD</text>
<text x="103.6" y="167" transform="rotate(-90 103.6 167)">USB_VDD</text>
<text x="113.1" y="165.4">USB_DM</text>
<text x="125.3" y="164">46</text>
<text x="68.4" y="170.5" transform="rotate(-90 68.4 170.5)">VREG_VOUT</text>
<text x="108.9" y="168.9" transform="rotate(-90 108.9 168.9)">ADC_AVDD</text>
<text x="40.9" y="176.4">56</text>
<text x="45.5" y="177.7">QSPI_SS</text>
<text x="115.8" y="179.5">GPIO1</text>
<text x="115.8" y="175.9">GPIO0</text>
<text x="126.9" y="178.1">3</text>
<text x="126.9" y="174.6">2</text>
<text x="40.9" y="185.2">55</text>
<text x="40.9" y="181.6">53</text>
<text x="45.5" y="183">QSPI_SD0</text>
<text x="115.8" y="183">GPIO2</text>
<text x="126.9" y="185.2">5</text>
<text x="126.9" y="181.6">4</text>
<text x="40.9" y="188.7">54</text>
<text x="45.5" y="186.5">QSPI_SD1</text>
<text x="45.5" y="190.1">QSPI_SD2</text>
<text x="115.8" y="190.1">GPIO4</text>
<text x="115.8" y="186.5">GPIO3</text>
<text x="126.9" y="188.7">6</text>
<text x="40.9" y="197.5">52</text>
<text x="40.9" y="192.2">51</text>
<text x="45.5" y="193.6">QSPI_SD3</text>
<text x="115.8" y="197.1">GPIO6</text>
<text x="115.8" y="193.6">GPIO5</text>
<text x="126.9" y="195.8">8</text>
<text x="126.9" y="192.2">7</text>
<text x="45.5" y="198.9">QSPI_SCLK</text>
<text x="115.8" y="200.6">GPIO7</text>
<text x="125.3" y="202.8">11</text>
<text x="126.9" y="199.3">9</text>
<text x="115.8" y="207.7">GPIO9</text>
<text x="115.8" y="204.2">GPIO8</text>
<text x="125.3" y="209.9">13</text>
<text x="125.3" y="206.3">12</text>
<text x="114.3" y="214.8">GPIO11</text>
<text x="114.3" y="211.2">GPIO10</text>
<text x="125.3" y="213.4">14</text>
<text x="114.3" y="221.8">GPIO13</text>
<text x="114.3" y="218.3">GPIO12</text>
<text x="125.3" y="220.5">16</text>
<text x="125.3" y="216.9">15</text>
<text x="40.9" y="224">20</text>
<text x="45.5" y="225.3">XIN</text>
<text x="114.3" y="225.3">GPIO14</text>
<text x="125.3" y="227.5">18</text>
<text x="125.3" y="224">17</text>
<text x="40.9" y="231">21</text>
<text x="45.5" y="232.4">XOUT</text>
<text x="114.3" y="232.4">GPIO16</text>
<text x="114.3" y="228.9">GPIO15</text>
<text x="125.3" y="231">27</text>
<text x="114.3" y="239.4">GPIO18</text>
<text x="114.3" y="235.9">GPIO17</text>
<text x="125.3" y="238.1">29</text>
<text x="125.3" y="234.6">28</text>
<text x="114.3" y="243">GPIO19</text>
<text x="125.3" y="245.1">31</text>
<text x="125.3" y="241.6">30</text>
<text x="40.9" y="248.7">26</text>
<text x="45.5" y="250">RUN</text>
<text x="114.3" y="250">GPIO21</text>
<text x="114.3" y="246.5">GPIO20</text>
<text x="125.3" y="248.7">32</text>
<text x="114.3" y="257.1">GPIO23</text>
<text x="114.3" y="253.6">GPIO22</text>
<text x="125.3" y="255.7">35</text>
<text x="125.3" y="252.2">34</text>
<text x="114.3" y="260.6">GPIO24</text>
<text x="125.3" y="262.8">37</text>
<text x="125.3" y="259.3">36</text>
<text x="40.9" y="268.1">25</text>
<text x="40.9" y="264.5">24</text>
<text x="45.5" y="269.4">SWD</text>
<text x="45.5" y="265.9">SWCLK</text>
<text x="114.3" y="264.1">GPIO25</text>
<text x="125.3" y="269.8">38</text>
<text x="105.9" y="274.7">GPIO27_ADC1</text>
<text x="105.9" y="271.2">GPIO26_ADC0</text>
<text x="125.3" y="273.4">39</text>
<text x="105.9" y="281.8">GPIO29_ADC3</text>
<text x="105.9" y="278.3">GPIO28_ADC2</text>
<text x="125.3" y="280.4">41</text>
<text x="125.3" y="276.9">40</text>
<text x="68.4" y="286.1" transform="rotate(-90 68.4 286.1)">TESTEN</text>
<text x="86" y="286.1" transform="rotate(-90 86 286.1)">GND</text>
<text x="67" y="290.7" transform="rotate(-90 67 290.7)">19</text>
<text x="84.6" y="290.7" transform="rotate(-90 84.6 290.7)">57</text>
</g>
</svg>
